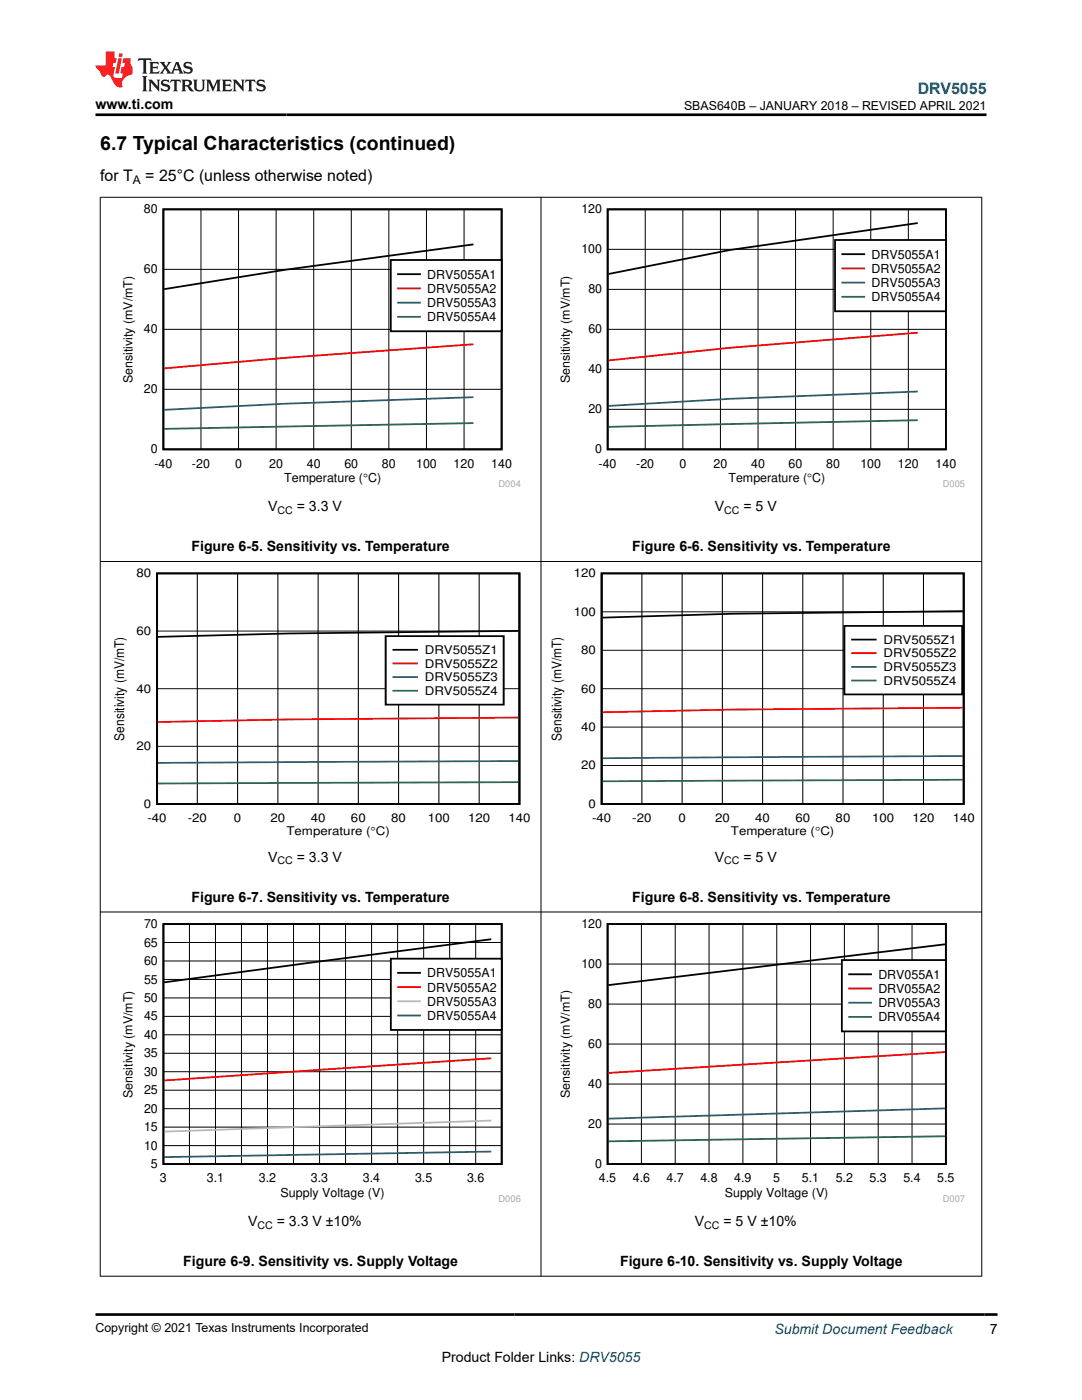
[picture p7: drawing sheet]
<svg xmlns="http://www.w3.org/2000/svg" width="216mm" height="279mm" viewBox="0 0 216 279" stroke-linecap="round" stroke-linejoin="round" font-family="sans-serif">
<path d="M32.6 41.8h67.5v47.9h-67.5zM94.5 48.8l-37.5 5-24.2 3.9" fill="none" stroke="#000" stroke-width=".36"/>
<path d="M32.6 53.8h67.5M40.1 41.8v47.9M47.6 41.8v47.9M55.1 41.8v47.9M62.6 41.8v47.9M70.1 41.8v47.9M77.6 41.8v47.9M85.1 41.8v47.9M92.6 41.8v47.9M32.6 77.7h67.5M32.6 65.7h67.5" fill="none" stroke="#000" stroke-width=".2"/>
<path d="M94.5 68.7l-37.5 2.7-24.2 2.1" fill="none" stroke="#f00" stroke-width=".36"/>
<path d="M94.5 79.3l-37.5 1.3-24.2 1.2" fill="none" stroke="#295c75" stroke-width=".36"/>
<path d="M94.5 84.4l-61.7 1.2" fill="none" stroke="#286b48" stroke-width=".36"/>
<path d="M78 51.9h22.1v14.2h-22.1z" fill-rule="evenodd" fill="#fff"/>
<path d="M78 51.9h22.1v14.2h-22.1zM79.4 54.7h4.4" fill="none" stroke="#000" stroke-width=".36"/>
<path d="M79.4 57.6h4.4" fill="none" stroke="#f00" stroke-width=".36"/>
<path d="M79.4 60.4h4.4" fill="none" stroke="#295c75" stroke-width=".36"/>
<path d="M79.4 63.2h4.4" fill="none" stroke="#286b48" stroke-width=".36"/>
<path d="M111.3 40.8h81.3v56.5h-81.3z" fill-rule="evenodd" fill="#fff"/>
<path d="M121.3 41.8h67.4v47.9h-67.4zM183.1 44.5l-37.5 5.4-24.2 4.8" fill="none" stroke="#000" stroke-width=".36"/>
<g fill="none" stroke="#000" stroke-width=".2">
<path d="M121.3 57.8h67.5M121.3 49.8h67.5M128.8 41.8v47.9M136.3 41.8v47.9M143.8 41.8v47.9M151.3 41.8v47.9M158.7 41.8v47.9M166.2 41.8v47.9M173.7 41.8v47.9M181.2 41.8v47.9M121.3 73.7h67.5M121.3 65.7h67.5"/>
<path d="M121.3 81.7h67.5"/>
</g>
<path d="M183.1 66.4l-37.5 3-24.2 2.5" fill="none" stroke="#f00" stroke-width=".36"/>
<path d="M183.1 78.1l-37.5 1.5-24.2 1.4" fill="none" stroke="#295c75" stroke-width=".36"/>
<path d="M183.1 83.9l-61.7 1.3" fill="none" stroke="#286b48" stroke-width=".36"/>
<path d="M166.6 47.9h22.1v14.2h-22.1z" fill-rule="evenodd" fill="#fff"/>
<path d="M166.6 47.9h22.1v14.2h-22.1zM168.1 50.7h4.3" fill="none" stroke="#000" stroke-width=".36"/>
<path d="M168.1 53.6h4.3" fill="none" stroke="#f00" stroke-width=".36"/>
<path d="M168.1 56.4h4.3" fill="none" stroke="#295c75" stroke-width=".36"/>
<path d="M168.1 59.2h4.3" fill="none" stroke="#286b48" stroke-width=".36"/>
<path d="M31.3 114.4h72.3v46.1h-72.3zM103.4 125.9l-45.9 .5-26 .7" fill="none" stroke="#000" stroke-width=".37"/>
<path d="M39.4 114.4v46.1M47.4 114.4v46.1M55.4 114.4v46.1M63.5 114.4v46.1M71.5 114.4v46.1M79.5 114.4v46.1M87.6 114.4v46.1M95.6 114.4v46.1M31.3 137.4h72.4M31.3 125.9h72.4M31.3 148.9h72.4" fill="none" stroke="#000" stroke-width=".2"/>
<path d="M103.4 143.2l-45.9 .4-26 .5" fill="none" stroke="#f00" stroke-width=".37"/>
<path d="M103.4 151.9l-71.9 .4" fill="none" stroke="#295c75" stroke-width=".37"/>
<path d="M103.4 156.1l-71.9 .3" fill="none" stroke="#286b48" stroke-width=".37"/>
<path d="M77 127h23.5v13.6h-23.5z" fill-rule="evenodd" fill="#fff"/>
<path d="M120.1 114.4h72.2v46.1h-72.2zM77 127h23.5v13.6h-23.5zM78.5 129.7h4.7M192.1 122l-46 .5-25.9 .8" fill="none" stroke="#000" stroke-width=".37"/>
<path d="M78.5 132.4h4.7M192.1 141.2l-46 .4-25.9 .6" fill="none" stroke="#f00" stroke-width=".37"/>
<path d="M78.5 135.1h4.7M192.1 150.9l-71.9 .4" fill="none" stroke="#295c75" stroke-width=".37"/>
<path d="M78.5 137.9h4.7M192.1 155.6l-71.9 .3" fill="none" stroke="#286b48" stroke-width=".37"/>
<g fill="none" stroke="#000" stroke-width=".2">
<path d="M128.1 114.4v46.1M136.1 114.4v46.1M144.1 114.4v46.1M152.2 114.4v46.1M160.2 114.4v46.1M168.2 114.4v46.1M176.2 114.4v46.1M184.3 114.4v46.1M120.1 137.4h72.2M120.1 129.8h72.2M120.1 122.1h72.2M120.1 152.8h72.2"/>
<path d="M120.1 145.1h72.2"/>
</g>
<path d="M168.5 124.9h23.5v13.7h-23.5z" fill-rule="evenodd" fill="#fff"/>
<path d="M168.5 124.9h23.5v13.7h-23.5zM170 127.6h4.7" fill="none" stroke="#000" stroke-width=".37"/>
<path d="M170 130.4h4.7" fill="none" stroke="#f00" stroke-width=".37"/>
<path d="M170 133.1h4.7" fill="none" stroke="#295c75" stroke-width=".37"/>
<path d="M170 135.8h4.7" fill="none" stroke="#286b48" stroke-width=".37"/>
<path d="M24.1 183.4h79.8v56.5h-79.8z" fill-rule="evenodd" fill="#fff"/>
<path d="M32.6 184.4h67.5v47.9h-67.5zM98 187.4l-65.2 8.6" fill="none" stroke="#000" stroke-width=".36"/>
<g fill="none" stroke="#000" stroke-width=".2">
<path d="M32.6 199.2h67.5M32.6 195.5h67.5M32.6 191.8h67.5M32.6 188.1h67.5M37.8 184.4v47.9M43 184.4v47.9M48.2 184.4v47.9M53.4 184.4v47.9M58.6 184.4v47.9M63.8 184.4v47.9M69 184.4v47.9M74.1 184.4v47.9"/>
<path d="M79.3 184.4v47.9M84.5 184.4v47.9M89.7 184.4v47.9M94.9 184.4v47.9M32.6 217.6h67.5M32.6 213.9h67.5M32.6 210.2h67.5M32.6 206.5h67.5M32.6 202.8h67.5M32.6 228.6h67.5M32.6 224.9h67.5M32.6 221.3h67.5"/>
</g>
<path d="M98 211.2l-65.2 4.4" fill="none" stroke="#f00" stroke-width=".36"/>
<path d="M98 223.6l-65.2 2.2" fill="none" stroke="#b8b8b8" stroke-width=".36"/>
<path d="M98 229.8l-65.2 1.1" fill="none" stroke="#295c75" stroke-width=".36"/>
<path d="M78 191.3h22.1v14.3h-22.1z" fill-rule="evenodd" fill="#fff"/>
<path d="M78 191.3h22.1v14.3h-22.1zM79.4 194.2h4.4" fill="none" stroke="#000" stroke-width=".36"/>
<path d="M79.4 197h4.4" fill="none" stroke="#f00" stroke-width=".36"/>
<path d="M79.4 199.8h4.4" fill="none" stroke="#b8b8b8" stroke-width=".36"/>
<path d="M79.4 202.7h4.4" fill="none" stroke="#295c75" stroke-width=".36"/>
<path d="M111.3 183.4h81.3v56.5h-81.3z" fill-rule="evenodd" fill="#fff"/>
<path d="M121.2 184.4h67.5v47.9h-67.5zM188.6 188.5l-67.2 8.1" fill="none" stroke="#000" stroke-width=".36"/>
<g fill="none" stroke="#000" stroke-width=".2">
<path d="M121.2 192.4h67.5M128 184.4v47.9M134.7 184.4v47.9M141.5 184.4v47.9M148.2 184.4v47.9M155 184.4v47.9M161.7 184.4v47.9M168.5 184.4v47.9M175.2 184.4v47.9M182 184.4v47.9M121.2 216.3h67.5M121.2 208.4h67.5"/>
<path d="M121.2 200.4h67.5M121.2 224.3h67.5"/>
</g>
<path d="M188.6 210l-67.2 4.1" fill="none" stroke="#f00" stroke-width=".36"/>
<path d="M188.6 221.2l-67.2 2.1" fill="none" stroke="#295c75" stroke-width=".36"/>
<path d="M188.6 226.8l-67.2 1" fill="none" stroke="#286b48" stroke-width=".36"/>
<path d="M168 191.6h20.7v14.2h-20.7z" fill-rule="evenodd" fill="#fff"/>
<path d="M168 191.6h20.7v14.2h-20.7zM169.4 194.4h4.4" fill="none" stroke="#000" stroke-width=".36"/>
<path d="M169.4 197.3h4.4" fill="none" stroke="#f00" stroke-width=".36"/>
<path d="M169.4 200.1h4.4" fill="none" stroke="#295c75" stroke-width=".36"/>
<path d="M169.4 203h4.4" fill="none" stroke="#286b48" stroke-width=".36"/>
<path d="M19.9 39.4h176.1M20 39.3v215.5M107.9 39.3v215.5M195.9 39.3v215.5M19.9 112.1h176.1M19.9 182h176.1M19.9 254.7h176.1" fill="none" stroke="#000" stroke-width=".2"/>
<path d="M27.7 11.6l-.2 .6 .5-.2h.6v.1v2.2l-.2 .4h1l-.2-.4v-2.2v-.1h.5l.5 .2-.1-.6zM29.8 12.4l.2 .3v1.6l-.2 .4h1.9l.1-.6a1.08 1.08 0 0 1-1.3 .2v-.7h.6l.4 .2v-.7l-.4 .2h-.6v-.5l.2-.2a1 1 0 0 1 1 .3l-.1-.5zM31.8 12.4l1 1.1-1 1.2h.9l-.2-.2 .4-.8 .5 .8-.2 .2h1.6l-.2-.2 .1-.5h1l.1 .5-.1 .2h.9l-.2-.4-.8-1.9h-.5l-1 2.1-.8-1.1 .9-1h-.8l.2 .2-.5 .6-.3-.6 .1-.2zM35.2 12.8l.4 1h-.8zM36.8 12.5a.65 .65 0 0 0-.2 .7 .65 .65 0 0 0 .6 .5l.7 .1 .1 .3a.79 .79 0 0 1-.7 .4 .79 .79 0 0 1-.7-.5l.1 .7 .2-.1a.93 .93 0 0 0 1.1 0 .93 .93 0 0 0 .4-.9 1.46 1.46 0 0 0-1.2-.6l-.1-.3a1.09 1.09 0 0 1 1.2 .2l-.2-.6-.1 .1-.6-.2zM28.4 15.2l.2 .4v2.2l-.2 .4h1l-.2-.4v-2.2l.2-.4zM29.6 15.9l.2 .4v1.5l-.2 .4h.8l-.3-.4v-1.3l1.7 1.8v-2l.2-.4h-.8l.2 .2 .1 1.1-1.2-1.3zM32.3 16a.65 .65 0 0 0-.2 .8 .65 .65 0 0 0 .7 .4l.6 .2 .1 .2a.79 .79 0 0 1-.7 .4 .79 .79 0 0 1-.7-.5l.1 .7 .2-.1a.93 .93 0 0 0 1.1 .1 .93 .93 0 0 0 .4-1 1.46 1.46 0 0 0-1.2-.5l-.1-.4a1.09 1.09 0 0 1 1.2 .2l-.2-.6-.1 .1-.6-.1zM34.1 15.9l-.1 .6a.63 .63 0 0 1 .7-.3l.1 1.6-.3 .4h1l-.2-.4v-1.6a.66 .66 0 0 1 .8 .3l-.1-.6zM36.2 15.9l.2 .4v1.5l-.2 .4h.9l-.2-.2v-.7h.5l.1 .2a.79 .79 0 0 0 1.2 .6l-1-.9a.61 .61 0 0 0 .6-.6 .61 .61 0 0 0-.5-.7zM36.9 16.2h.2a.47 .47 0 0 1 .5 .1 .47 .47 0 0 1 .1 .5l-.2 .1-.6 .1zM38.5 15.9l.2 .2a2.27 2.27 0 0 0 .4 2 1.04 1.04 0 0 0 1.7-.7v-1.3l.2-.2h-.8l.2 .4v1.1a.6 .6 0 0 1-.6 .6 .6 .6 0 0 1-.6-.6v-1.1l.3-.4zM41.1 15.9l.2 .4v1.5l-.2 .4h.7l-.2-.4v-1.4l.9 1.9 .8-1.9v1.4l-.2 .4h1l-.3-.4v-1.5l.3-.4h-.8l-.7 1.5-.7-1.5zM44.3 15.9l.2 .4v1.5l-.2 .4h1.9l.1-.6a1.09 1.09 0 0 1-1.3 .2v-.7h.6l.4 .2v-.6l-.4 .2h-.6v-.6l.2-.1a1.01 1.01 0 0 1 1 .3l-.1-.6zM46.4 15.9l.3 .4v1.5l-.3 .4h.8l-.2-.4v-1.3l1.6 1.8v-2l.2-.4h-.7l.2 .2v1.1l-1.2-1.3zM49 15.9l-.1 .6a.63 .63 0 0 1 .8-.3v1.6l-.3 .4h1l-.2-.4v-1.6a.66 .66 0 0 1 .8 .3l-.1-.6zM51.4 16a.65 .65 0 0 0-.2 .8 .65 .65 0 0 0 .6 .4l.6 .2 .2 .2a.79 .79 0 0 1-.8 .4 .79 .79 0 0 1-.6-.5l.1 .7 .2-.1a.93 .93 0 0 0 1 .1 .93 .93 0 0 0 .5-1 1.46 1.46 0 0 0-1.3-.5l-.1-.4a1.09 1.09 0 0 1 1.3 .2l-.2-.6-.2 .1-.5-.1z" fill="#231f20"/>
<path d="M21.1 10.3v2.7h-2v.4l.9 1a.95 .95 0 0 0 .9 .9 .59 .59 0 0 1 .6-.4 .59 .59 0 0 1 .5 .3l.4 .8a1.59 1.59 0 0 0 2.1 1.4 1.61 1.61 0 0 1 1-2.3l1-.3-.1-1.5a1.59 1.59 0 0 1-.4-1.7h-1.4l-.2 .9h.5l-.1 .9h-.5l-.2 .9v.3l.4 .1-.2 .9h-.6a.73 .73 0 0 1-1.1-.7l.3-1.5h-.5l.2-.9h.5l.2-.9h-.5v-1.3zM23.6 11.6l-.6 3.1h.7l.6-3.1zM23.8 10.7l-.1 .6h.7l.1-.6z" fill="#ed1c24"/>
<path d="M19 22.9h177.8M19 262.3h180" fill="none" stroke="#000" stroke-width=".53"/>
<text font-size="3.9" x="20" y="29.9">6.7 Typical Characteristics (continued)</text>
<text font-size="3.2" fill="#00f" x="183.1" y="18.7">DRV5055</text>
<g font-size="3.2">
<text x="20" y="36.1">for T</text>
<text x="29" y="36.1">= 25°C (unless otherwise noted)</text>
</g>
<g font-size="2.8">
<text x="19" y="21.8">www.ti.com</text>
<text x="53.5" y="102">V</text>
<text x="59.2" y="102">= 3.3 V</text>
<text x="142.6" y="102">V</text>
<text x="148.3" y="102">= 5 V</text>
<text x="38.2" y="110.1">Figure 6-5. Sensitivity vs. Temperature</text>
<text x="126.2" y="110.1">Figure 6-6. Sensitivity vs. Temperature</text>
<text x="53.5" y="172">V</text>
<text x="59.2" y="172">= 3.3 V</text>
<text x="142.6" y="172">V</text>
<text x="148.3" y="172">= 5 V</text>
<text x="38.2" y="180">Figure 6-7. Sensitivity vs. Temperature</text>
<text x="126.2" y="180">Figure 6-8. Sensitivity vs. Temperature</text>
<text x="49.5" y="244.6">V</text>
<text x="55.2" y="244.6">= 3.3 V ±10%</text>
<text x="138.6" y="244.6">V</text>
<text x="144.3" y="244.6">= 5 V ±10%</text>
<text x="36.6" y="252.7">Figure 6-9. Sensitivity vs. Supply Voltage</text>
<text x="123.7" y="252.7">Figure 6-10. Sensitivity vs. Supply Voltage</text>
<text x="197.5" y="266.1">7</text>
<text x="88.1" y="271.7">Product Folder Links: DRV5055</text>
</g>
<text font-size="2.8" fill="#00f" x="154.5" y="266.2">Submit Document Feedback</text>
<g font-size="2.7">
<text x="24.8" y="147.8" transform="rotate(-90 24.8 147.8)">Sensitivity (mV/mT)</text>
<text x="112" y="147.8" transform="rotate(-90 112 147.8)">Sensitivity (mV/mT)</text>
</g>
<g font-size="2.5">
<text x="136.5" y="21.9">SBAS640B – JANUARY 2018 – REVISED APRIL 2021</text>
<text x="28.7" y="42.6">80</text>
<text x="116" y="42.6">120</text>
<text x="116" y="50.6">100</text>
<text x="173.9" y="51.6">DRV5055A1</text>
<text x="28.7" y="54.6">60</text>
<text x="85.3" y="55.6">DRV5055A1</text>
<text x="85.3" y="58.4">DRV5055A2</text>
<text x="117.4" y="58.6">80</text>
<text x="173.9" y="54.5">DRV5055A2</text>
<text x="173.9" y="57.3">DRV5055A3</text>
<text x="85.3" y="61.3">DRV5055A3</text>
<text x="85.3" y="64.1">DRV5055A4</text>
<text x="173.9" y="60.1">DRV5055A4</text>
<text x="28.7" y="66.5">40</text>
<text x="117.4" y="66.5">60</text>
<text x="26.5" y="76.5" transform="rotate(-90 26.5 76.5)">Sensitivity (mV/mT)</text>
<text x="113.7" y="76.5" transform="rotate(-90 113.7 76.5)">Sensitivity (mV/mT)</text>
<text x="117.4" y="74.5">40</text>
<text x="28.7" y="78.5">20</text>
<text x="117.4" y="82.5">20</text>
<text x="30.1" y="90.5">0</text>
<text x="30.8" y="93.3">-40</text>
<text x="38.3" y="93.3">-20</text>
<text x="46.9" y="93.3">0</text>
<text x="53.7" y="93.3">20</text>
<text x="61.2" y="93.3">40</text>
<text x="68.7" y="93.3">60</text>
<text x="76.2" y="93.3">80</text>
<text x="83" y="93.3">100</text>
<text x="90.5" y="93.3">120</text>
<text x="98" y="93.3">140</text>
<text x="118.8" y="90.5">0</text>
<text x="119.4" y="93.3">-40</text>
<text x="127" y="93.3">-20</text>
<text x="135.6" y="93.3">0</text>
<text x="142.4" y="93.3">20</text>
<text x="149.9" y="93.3">40</text>
<text x="157.4" y="93.3">60</text>
<text x="164.9" y="93.3">80</text>
<text x="171.7" y="93.3">100</text>
<text x="179.2" y="93.3">120</text>
<text x="186.7" y="93.3">140</text>
<text x="56.7" y="96.2">Temperature (qC)</text>
<text x="145.4" y="96.2">Temperature (qC)</text>
<text x="28.7" y="185.2">70</text>
<text x="116" y="185.2">120</text>
<text x="28.7" y="188.9">65</text>
<text x="28.7" y="196.3">55</text>
<text x="28.7" y="192.6">60</text>
<text x="85.3" y="195">DRV5055A1</text>
<text x="85.3" y="197.9">DRV5055A2</text>
<text x="116" y="193.2">100</text>
<text x="175.3" y="195.3">DRV055A1</text>
<text x="28.7" y="203.7">45</text>
<text x="28.7" y="200">50</text>
<text x="85.3" y="200.7">DRV5055A3</text>
<text x="85.3" y="203.6">DRV5055A4</text>
<text x="117.4" y="201.2">80</text>
<text x="175.3" y="198.2">DRV055A2</text>
<text x="175.3" y="201">DRV055A3</text>
<text x="175.3" y="203.8">DRV055A4</text>
<text x="28.7" y="207.3">40</text>
<text x="117.4" y="209.2">60</text>
<text x="28.7" y="214.7">30</text>
<text x="28.7" y="211">35</text>
<text x="26.5" y="219.1" transform="rotate(-90 26.5 219.1)">Sensitivity (mV/mT)</text>
<text x="28.7" y="218.4">25</text>
<text x="113.7" y="219.1" transform="rotate(-90 113.7 219.1)">Sensitivity (mV/mT)</text>
<text x="117.4" y="217.2">40</text>
<text x="28.7" y="225.8">15</text>
<text x="28.7" y="222.1">20</text>
<text x="117.4" y="225.1">20</text>
<text x="28.7" y="229.4">10</text>
<text x="30.1" y="233.1">5</text>
<text x="118.8" y="233.1">0</text>
<text x="31.9" y="236">3</text>
<text x="41.3" y="236">3.1</text>
<text x="51.7" y="236">3.2</text>
<text x="56" y="238.8">Supply Voltage (V)</text>
<text x="62" y="236">3.3</text>
<text x="72.4" y="236">3.4</text>
<text x="82.8" y="236">3.5</text>
<text x="93.2" y="236">3.6</text>
<text x="119.5" y="236">4.5</text>
<text x="126.3" y="236">4.6</text>
<text x="133" y="236">4.7</text>
<text x="139.8" y="236">4.8</text>
<text x="144.6" y="238.8">Supply Voltage (V)</text>
<text x="146.5" y="236">4.9</text>
<text x="154.3" y="236">5</text>
<text x="160" y="236">5.1</text>
<text x="166.8" y="236">5.2</text>
<text x="173.5" y="236">5.3</text>
<text x="180.3" y="236">5.4</text>
<text x="187" y="236">5.5</text>
<text x="19" y="265.9">Copyright © 2021 Texas Instruments Incorporated</text>
</g>
<g font-size="2.4">
<text x="26.5" y="36.7">A</text>
<text x="27.2" y="115.2">80</text>
<text x="114.5" y="115.2">120</text>
<text x="114.5" y="122.9">100</text>
<text x="27.2" y="126.7">60</text>
<text x="84.8" y="130.5">DRV5055Z1</text>
<text x="115.9" y="130.6">80</text>
<text x="176.3" y="128.5">DRV5055Z1</text>
<text x="176.3" y="131.2">DRV5055Z2</text>
<text x="84.8" y="133.2">DRV5055Z2</text>
<text x="84.8" y="136">DRV5055Z3</text>
<text x="176.3" y="133.9">DRV5055Z3</text>
<text x="176.3" y="136.7">DRV5055Z4</text>
<text x="27.2" y="138.2">40</text>
<text x="84.8" y="138.7">DRV5055Z4</text>
<text x="115.9" y="138.2">60</text>
<text x="27.2" y="149.7">20</text>
<text x="115.9" y="145.9">40</text>
<text x="115.9" y="153.6">20</text>
<text x="28.7" y="161.2">0</text>
<text x="117.4" y="161.2">0</text>
<text x="29.4" y="164">-40</text>
<text x="37.5" y="164">-20</text>
<text x="46.7" y="164">0</text>
<text x="54" y="164">20</text>
<text x="57.2" y="166.7">Temperature (qC)</text>
<text x="62" y="164">40</text>
<text x="70" y="164">60</text>
<text x="78.1" y="164">80</text>
<text x="85.4" y="164">100</text>
<text x="93.4" y="164">120</text>
<text x="101.4" y="164">140</text>
<text x="118.1" y="164">-40</text>
<text x="126.2" y="164">-20</text>
<text x="135.4" y="164">0</text>
<text x="142.7" y="164">20</text>
<text x="145.9" y="166.7">Temperature (qC)</text>
<text x="150.7" y="164">40</text>
<text x="158.7" y="164">60</text>
<text x="166.7" y="164">80</text>
<text x="174" y="164">100</text>
<text x="182.1" y="164">120</text>
<text x="190.1" y="164">140</text>
</g>
<g font-size="2.1">
<text x="55.4" y="102.6">CC</text>
<text x="144.5" y="102.6">CC</text>
<text x="55.4" y="172.5">CC</text>
<text x="144.5" y="172.5">CC</text>
<text x="51.4" y="245.2">CC</text>
<text x="140.5" y="245.2">CC</text>
</g>
<g font-size="1.9" fill="#a8a8a8">
<text x="99.5" y="97.2">D004</text>
<text x="188.1" y="97.2">D005</text>
<text x="99.5" y="239.9">D006</text>
<text x="188.1" y="239.9">D007</text>
</g>
</svg>
